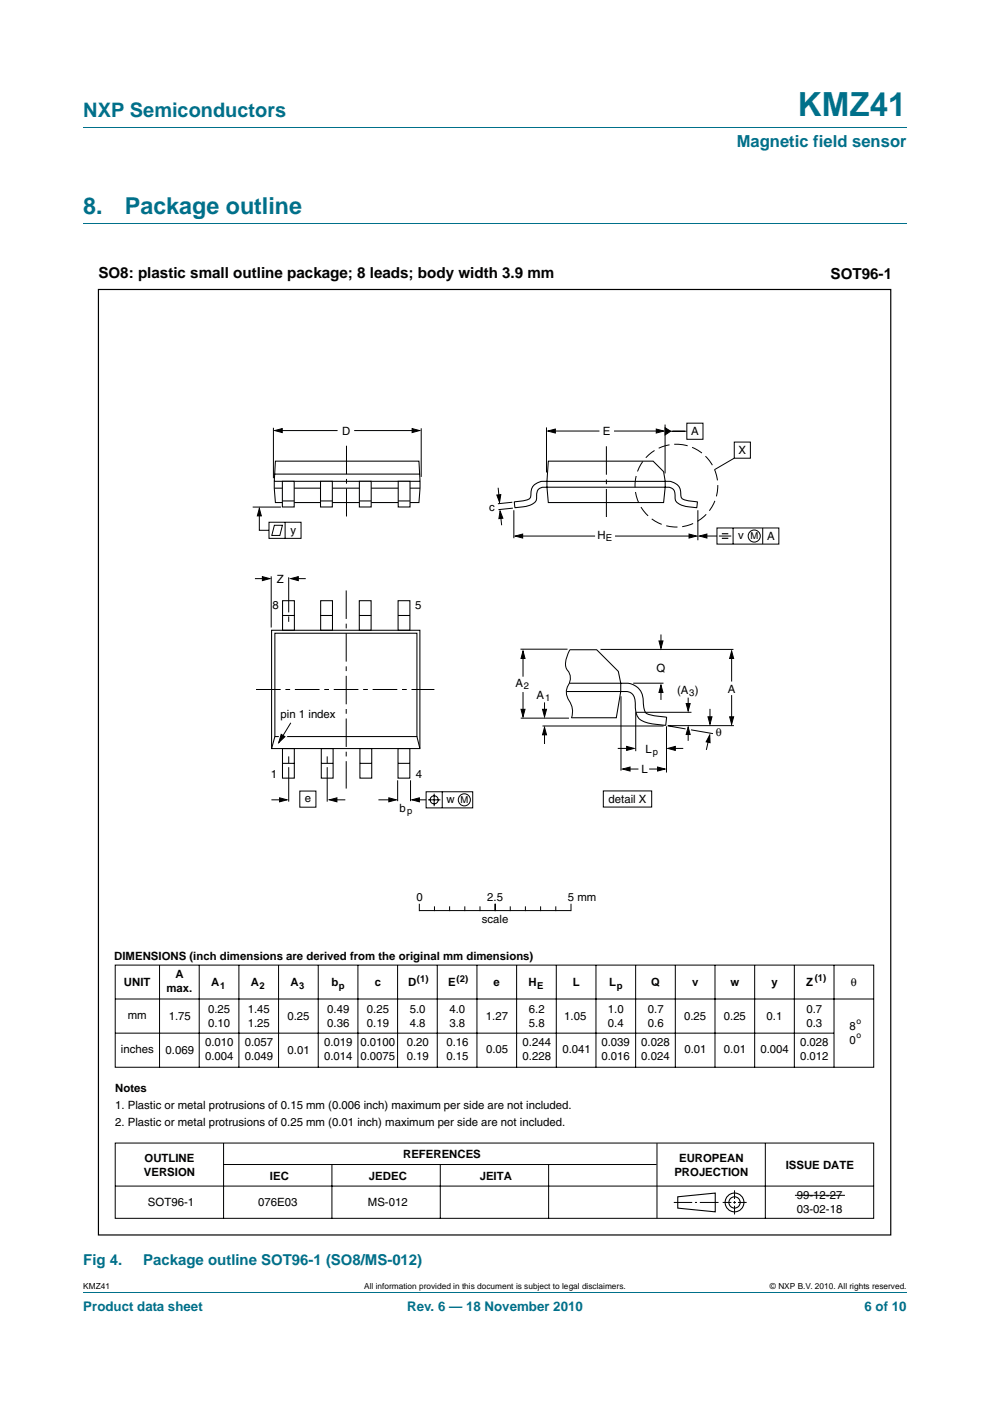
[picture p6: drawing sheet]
<svg xmlns="http://www.w3.org/2000/svg" width="210mm" height="297mm" viewBox="0 0 210 297" stroke-linecap="round" stroke-linejoin="round" font-family="sans-serif">
<path d="M17.7 27h174.6M17.7 47.4h174.6M17.7 273.9h174.6" fill="none" stroke="#00708a" stroke-width=".21"/>
<g fill="none" stroke="#000" stroke-width=".21">
<path d="M58 90.7v10.7M59.2 91.3h12.4M75.1 91.3h13M89.3 90.8v10.3M115.9 90.6v9.6M116.9 91.4h10.2M130.2 91.4h9.8M141.1 90v10.4M141.6 91.4h4.1M145.7 89.7h3.4v3.4h-3.4zM155.7 93.7h3.5v3.4h-3.5zM155.7 97.1l-4.1 2.5"/>
<path d="M105.7 103.4l.2 2.5M106.1 108.9l.3 2.5M108.7 106.5l-3.1 .3M108.8 107.7l-3.1 .4M109 108.2v5.9M110.1 113.7h16.1M130.5 113.7h16.2M148 108.2v6.3M149.2 113.7h2.9M152.1 111.9h13.1v3.5h-13.1zM152.5 113.7h2.6M155.5 111.9v3.5"/>
<path d="M161.8 111.9v3.5M54.1 122.7h2.5M57.5 122.2v10.8M61.2 122.4v7.4M61.2 130.7v1.1M62.3 122.7h2.5M110.4 137.6h10M110.9 138.5v5M120.9 137.8a4.9 4.9 0 0 0-.8 4 3 3 0 0 1 .2 4 3.5 3.5 0 0 0 .7 3.3 4 4 0 0 1 .2 3.1M127.4 137.7h28.2M140.2 134.5v2.3M155.2 138.9v5.6"/>
<path d="M110.4 152.3h10.3M110.9 146.7v4.5M115.1 153.9h25.6M115.5 148.9v2.6M115.5 155.2v2.5M131 158.7h2.3M131.7 147.6v15.8M134.3 144.8h6.4M134.8 151h11.9M134.8 151.1v8.2M140.2 145.9v2.5M141.4 154v9.8"/>
<path d="M141.6 153.9l3.8 .6M141.8 153.8h13.9M142.6 158.7h2.3M146 147.9v1.9M146 155.2v1.9M146.6 154.7l4.6 .8M150.4 156.4l-.6 2.6M150.6 150.3v2.6M155.2 147.4v5.2M57.6 169.6h2.5M61.2 160.4v1.4M61.2 162.7v7.3"/>
<path d="M63.6 167.7h3.4v3.4h-3.4zM69.4 160.4v1.4M69.4 162.7v7.3M70.7 169.6h2.5M80.3 169.6h2.5M84.3 165.4v4.5M87.1 165.4v4.5M88.2 169.6h2.2M90.4 167.9h9.9v3.4h-9.9zM90.8 169.6h2.6M92.1 168.3v2.6M93.8 167.9v3.4"/>
<path d="M128 167.7h10.2v3.4h-10.2zM132.9 163.1h2.5M137.7 163.1h2.6M24.4 204.6h160.9v21.7h-160.9zM24.5 219h152.4M24.5 211.8h160.8M33.8 204.6v21.7M42.3 204.6v21.7M50.7 204.6v21.7M59.1 204.6v21.7M67.5 204.6v21.7M75.9 204.6v21.7"/>
<path d="M84.3 204.6v21.7M92.7 204.6v21.7M101.2 204.6v21.7M109.6 204.6v21.7M118 204.6v21.7M126.4 204.6v21.7M134.8 204.6v21.7M143.2 204.6v21.7M151.7 204.6v21.7M160.1 204.6v21.7M168.5 204.6v21.7M176.9 204.6v21.7"/>
<path d="M24.4 242.3h160.9v16h-160.9zM24.4 251.5h160.9M47.4 242.4v15.9M47.4 246.9h91.9M70.4 246.9v11.4M93.4 246.9v11.4M116.4 246.9v11.4M139.3 242.4v15.9M142.9 254.9h3.9M147.4 254.9h.4M148.4 254.9h4M153.3 254.9h1.8"/>
<path d="M155.5 254.9h.6M155.8 252.4v1.8M155.8 254.7v.5M155.8 255.6v1.9M156.5 254.9h1.9M162.3 242.4v15.9M168.6 253.4h10.6"/>
<circle cx="160" cy="113.7" r="1.28"/>
<circle cx="92.1" cy="169.6" r=".86"/>
<circle cx="98.5" cy="169.6" r="1.28"/>
</g>
<g fill="none" stroke="#000" stroke-width=".23">
<path d="M143.8 253.7l7.9-.7v3.9l-7.9-.8z"/>
<circle cx="155.8" cy="254.9" r="1.99"/>
<circle cx="155.8" cy="254.9" r="1.2"/>
</g>
<g fill="#000" stroke="#000" stroke-width=".21">
<path d="M58.3 91.3l1.6-.4v.8zM87.4 90.9l1.6 .4-1.6 .4zM116.2 91.4l1.6-.4v.8zM139.2 91l1.6 .4-1.6 .4zM141.1 90.7l1.1 .7-1.1 .8zM105.4 105l.8-.1-.2 1.6zM106.1 108.3l.6 1.6-.9 .1zM109.3 113.7l1.6-.5v.9zM146.1 113.2l1.6 .5-1.6 .4zM148.3 113.7l1.6-.5v.9zM55.7 122.3l1.5 .4-1.5 .4zM61.7 122.7l1.6-.4v.8z"/>
<path d="M110.9 138l.5 1.6h-.9zM139.8 135.9h.8l-.4 1.6zM155.2 138l.4 1.6h-.8zM110.5 150.4h.9l-.5 1.6zM115.5 154.2l.4 1.6h-.8zM115.1 150.4h.8l-.4 1.6zM132.9 158.3l1.6 .4-1.6 .4zM140.2 145.2l.4 1.6h-.8zM141.6 158.7l1.6-.4v.8zM146 154.1l.4 1.6h-.9zM145.5 149.2h.9l-.4 1.5zM150.5 155.8l.1 1.7-.8-.2z"/>
<path d="M150.2 152h.8l-.4 1.6zM154.8 152h.8l-.4 1.6zM59.3 169.2l1.6 .4-1.6 .4zM69.9 169.6l1.6-.4v.8zM82.5 169.2l1.6 .4-1.6 .4zM87.4 169.6l1.5-.4v.8zM132 163.1l1.6-.5v.9zM139.5 162.6l1.6 .5-1.6 .4z"/>
</g>
<path d="M153.1 113.2h1.4M153.1 114.1h1.4" fill="none" stroke="#000" stroke-width=".24"/>
<path d="M54.3 146.2h37.8" fill="none" stroke="#000" stroke-width=".21" stroke-dasharray="5.2 1 1 1" stroke-linecap="butt"/>
<path d="M73.5 94.5v15M128.6 94.6v15M73.4 125.2v42" fill="none" stroke="#000" stroke-width=".21" stroke-dasharray="6 1 1 1" stroke-linecap="butt"/>
<circle cx="143.5" cy="103" r="8.8" fill="none" stroke="#000" stroke-width=".21" stroke-dasharray="2.4 1" stroke-linecap="butt"/>
<g fill="none" stroke="#000" stroke-width=".22">
<path d="M58.4 97.8h30.5l.2 4.2-.2 4.6h-30.5l-.2-3.1zM116.3 97.8h22.2l2.3 2.2 .3 2.1-.3 4.5h-24.5l-.3-4.5zM58.2 102h30.9M58.2 103.5h30.9M58.3 100.5h30.7M109.1 106.4h.4a4.7 4.7 0 0 0 3-.8l.1-.4a2.88 2.88 0 0 1 3.4-3.1h25a2.92 2.92 0 0 1 3.3 2 1.74 1.74 0 0 0 .6 1.8l1.1 .3 1.9 .2-.1 1.2h-.2a5.5 5.5 0 0 1-4.3-1.4l-.1-.8a1.71 1.71 0 0 0-2.2-2.1h-25a1.72 1.72 0 0 0-2.2 2.1 1.96 1.96 0 0 1-1.9 1.9l-2.7 .3zM57.6 133.6h31.5v25.1h-31.5zM58.3 134.3h30.1v21.9h-30.1zM59.9 130.5h2.5M59.9 127.4h2.5v6.2h-2.5zM68 130.5h2.5M68 127.4h2.5v6.2h-2.5z"/>
<path d="M76.2 127.4h2.5v6.2h-2.5zM76.2 130.5h2.5M84.4 130.5h2.5M84.4 127.4h2.5v6.2h-2.5zM120.9 137.8h5.7l4.5 4.5 .6 2.6v1.7l-1 5.6h-9.5M58.3 156.2l-.7 2.5M59.9 158.7h2.5v6.3h-2.5zM68.1 158.7h2.6v6.3h-2.6zM76.3 158.7h2.5v6.3h-2.5zM84.4 158.7h2.5v6.3h-2.5zM88.4 156.2l.7 2.5M120.8 144.9h10.8a4 4 0 0 1 4.9 4.4v.6a1.68 1.68 0 0 0 1.8 1.8l3.1 .4-.2 1.6a11.9 11.9 0 0 1-5.4-1.1 3.6 3.6 0 0 1-1-3 2.56 2.56 0 0 0-1.4-2.9l-13.2-.1"/>
<path d="M59.9 161.8h2.5M68.1 161.8h2.6M76.3 161.8h2.5M84.4 161.8h2.5"/>
</g>
<path d="M76.2 102h2.5v5.5h-2.5z" fill="#fff" stroke="#000" stroke-width=".22"/>
<path d="M76.2 106.2h2.5" fill="none" stroke="#000" stroke-width=".22"/>
<path d="M68 102h2.5v5.5h-2.5z" fill="#fff" stroke="#000" stroke-width=".22"/>
<path d="M68 106.2h2.5" fill="none" stroke="#000" stroke-width=".22"/>
<path d="M59.9 102h2.5v5.5h-2.5z" fill="#fff" stroke="#000" stroke-width=".22"/>
<path d="M59.9 106.2h2.5" fill="none" stroke="#000" stroke-width=".22"/>
<path d="M84.5 102h2.5v5.5h-2.5z" fill="#fff" stroke="#000" stroke-width=".22"/>
<path d="M84.4 106.2h2.5" fill="none" stroke="#000" stroke-width=".22"/>
<path d="M55 107.8l.4 1.6h-.8z" fill="#000" stroke="#000" stroke-width=".21"/>
<path d="M53.6 107.5h6M55 108.4v4h2.1M57.1 110.7h6.8v3.4h-6.8zM58.2 111.4h1.7l-.5 2.1h-1.8zM60.5 110.7v3.4" fill="none" stroke="#000" stroke-width=".21"/>
<path d="M59.3 155.2l1.7 .9-2.1 1.8z" fill="#fff"/>
<g fill="none" stroke="#000" stroke-width=".21">
<path d="M61.7 153.2l-2.6 4.2M88.9 191.7v1.4M89 193.1h32M92.2 192.3v.8M95.4 192.3v.8M98.6 192.3v.8M101.8 192.3v.8M105 191.7v1.4M108.2 192.3v.8M111.4 192.3v.8M114.7 192.3v.8M117.9 192.3v.8"/>
<path d="M121.1 191.7v1.4"/>
</g>
<path d="M59.6 155.7l.8 .5-1.3 1.2z" fill="#000" stroke="#000" stroke-width=".21"/>
<path d="M20.9 61.4h168v200.4h-168z" fill="none" stroke="#000" stroke-width=".25"/>
<text font-size="7" fill="#00708a" x="169.2" y="24.6">KMZ41</text>
<g font-size="4.9" fill="#00708a">
<text x="17.7" y="45.4">8.</text>
<text x="26.5" y="45.4">Package outline</text>
</g>
<text font-size="4.2" fill="#00708a" x="17.7" y="24.9">NXP Semiconductors</text>
<text font-size="3.5" fill="#00708a" x="156.3" y="31.1">Magnetic field sensor</text>
<g font-size="3.2">
<text x="20.9" y="59">SO8: plastic small outline package; 8 leads; body width 3.9 mm</text>
<text x="176.2" y="59.1">SOT96-1</text>
</g>
<g font-size="3.2" fill="#00708a">
<text x="17.7" y="268.3">Fig 4.</text>
<text x="30.4" y="268.3">Package outline SOT96-1 (SO8/MS-012)</text>
</g>
<g font-size="2.8" fill="#00708a">
<text x="17.7" y="277.9">Product data sheet</text>
<text x="86.4" y="277.9">Rev. 6 — 18 November 2010</text>
<text x="183.4" y="277.9">6 of 10</text>
</g>
<g font-size="2.4">
<text x="72.6" y="92.1">D</text>
<text x="127.9" y="92.3">E</text>
<text x="146.6" y="92.3">A</text>
<text x="156.6" y="96.3">X</text>
<text x="61.6" y="113.2">y</text>
<text x="103.7" y="108.3">c</text>
<text x="126.8" y="114.3">H</text>
<text x="156.6" y="114.4">v</text>
<text x="162.7" y="114.5">A</text>
<text x="58.7" y="123.5">Z</text>
<text x="57.8" y="129.2">8</text>
<text x="88.1" y="129.1">5</text>
<text x="139.2" y="142.4">Q</text>
<text x="109.3" y="145.6">A</text>
<text x="113.8" y="148.2">A</text>
<text x="143.6" y="147.2">(A )</text>
<text x="154.4" y="146.9">A</text>
<text x="59.5" y="152.2">pin 1 index</text>
<text x="136.9" y="159.7">L</text>
<text x="151.8" y="156.1">θ</text>
<text x="57.5" y="164.9">1</text>
<text x="88.2" y="164.9">4</text>
<text x="136.1" y="164">L</text>
<text x="64.6" y="170.1">e</text>
<text x="84.8" y="172.2">b</text>
<text x="94.7" y="170.3">w</text>
<text x="129.1" y="170.3">detail X</text>
<text x="88.4" y="191">0</text>
<text x="103.4" y="191">2.5</text>
<text x="120.5" y="191">5 mm</text>
<text x="102.2" y="195.8">scale</text>
<text x="24.2" y="203.5">DIMENSIONS (inch dimensions are derived from the original mm dimensions)</text>
<text x="26.3" y="209.1">UNIT</text>
<text x="37.2" y="207.4">A</text>
<text x="44.8" y="209.1">A</text>
<text x="53.2" y="209.1">A</text>
<text x="61.6" y="209.1">A</text>
<text x="70.3" y="209.1">b</text>
<text x="79.5" y="209.1">c</text>
<text x="86.6" y="209.1">D</text>
<text x="95.1" y="209.1">E</text>
<text x="104.7" y="209.1">e</text>
<text x="112.1" y="209.1">H</text>
<text x="121.5" y="209.1">L</text>
<text x="129.2" y="209.1">L</text>
<text x="138.1" y="209.1">Q</text>
<text x="146.8" y="209.1">v</text>
<text x="154.9" y="209.1">w</text>
<text x="163.6" y="209.1">y</text>
<text x="171" y="209.1">Z</text>
<text x="180.5" y="209.1">θ</text>
<text x="35.3" y="210.3">max.</text>
<text x="44.1" y="214.8">0.25</text>
<text x="52.6" y="214.8">1.45</text>
<text x="69.4" y="214.8">0.49</text>
<text x="77.8" y="214.8">0.25</text>
<text x="86.9" y="214.8">5.0</text>
<text x="95.3" y="214.8">4.0</text>
<text x="112.2" y="214.8">6.2</text>
<text x="128.9" y="214.8">1.0</text>
<text x="137.4" y="214.8">0.7</text>
<text x="171" y="214.8">0.7</text>
<text x="27.1" y="216.1">mm</text>
<text x="35.8" y="216.3">1.75</text>
<text x="43.5" y="221.9">0.010</text>
<text x="44.1" y="217.8">0.10</text>
<text x="51.9" y="221.9">0.057</text>
<text x="52.6" y="217.8">1.25</text>
<text x="61" y="216.3">0.25</text>
<text x="68.8" y="221.9">0.019</text>
<text x="69.4" y="217.8">0.36</text>
<text x="76.4" y="221.9">0.0100</text>
<text x="77.8" y="217.8">0.19</text>
<text x="86.3" y="221.9">0.20</text>
<text x="86.9" y="217.8">4.8</text>
<text x="94.7" y="221.9">0.16</text>
<text x="95.3" y="217.8">3.8</text>
<text x="103.1" y="216.2">1.27</text>
<text x="110.9" y="221.9">0.244</text>
<text x="112.2" y="217.8">5.8</text>
<text x="119.7" y="216.2">1.05</text>
<text x="127.6" y="221.9">0.039</text>
<text x="128.9" y="217.8">0.4</text>
<text x="136" y="221.9">0.028</text>
<text x="137.4" y="217.8">0.6</text>
<text x="145.1" y="216.3">0.25</text>
<text x="153.5" y="216.3">0.25</text>
<text x="162.6" y="216.3">0.1</text>
<text x="169.7" y="221.9">0.028</text>
<text x="171" y="217.8">0.3</text>
<text x="180.2" y="218.4">8</text>
<text x="180.2" y="221.3">0</text>
<text x="25.6" y="223.3">inches</text>
<text x="35.1" y="223.4">0.069</text>
<text x="43.5" y="224.8">0.004</text>
<text x="51.9" y="224.8">0.049</text>
<text x="61" y="223.4">0.01</text>
<text x="68.8" y="224.8">0.014</text>
<text x="76.4" y="224.8">0.0075</text>
<text x="86.3" y="224.8">0.19</text>
<text x="94.7" y="224.8">0.15</text>
<text x="103.1" y="223.3">0.05</text>
<text x="110.9" y="224.8">0.228</text>
<text x="119.3" y="223.3">0.041</text>
<text x="127.6" y="224.8">0.016</text>
<text x="136" y="224.8">0.024</text>
<text x="145.2" y="223.3">0.01</text>
<text x="153.6" y="223.3">0.01</text>
<text x="161.3" y="223.3">0.004</text>
<text x="169.7" y="224.8">0.012</text>
<text x="24.4" y="231.5">Notes</text>
<text x="24.4" y="235.1">1. Plastic or metal protrusions of 0.15 mm (0.006 inch) maximum per side are not included.</text>
<text x="24.4" y="238.8">2. Plastic or metal protrusions of 0.25 mm (0.01 inch) maximum per side are not included.</text>
<text x="85.5" y="245.6">REFERENCES</text>
<text x="30.5" y="249.2">VERSION</text>
<text x="30.7" y="246.3">OUTLINE</text>
<text x="57.2" y="250.2">IEC</text>
<text x="78.3" y="250.2">JEDEC</text>
<text x="101.7" y="250.2">JEITA</text>
<text x="143" y="249.2">PROJECTION</text>
<text x="144" y="246.3">EUROPEAN</text>
<text x="166.7" y="247.8">ISSUE DATE</text>
<text x="31.4" y="255.8">SOT96-1</text>
<text x="54.8" y="255.8">076E03</text>
<text x="78" y="255.8">MS-012</text>
<text x="169" y="254.3">99-12-27</text>
<text x="169" y="257.2">03-02-18</text>
</g>
<g font-size="2">
<text x="128.5" y="114.7">E</text>
<text x="159.2" y="114.4">M</text>
<text x="111.1" y="146.1">2</text>
<text x="115.6" y="148.7">1</text>
<text x="146.2" y="147.6">3</text>
<text x="138.5" y="160.2">p</text>
<text x="86.3" y="172.7">p</text>
<text x="97.7" y="170.3">M</text>
<text x="46.7" y="209.6">1</text>
<text x="55.1" y="209.6">2</text>
<text x="63.5" y="209.6">3</text>
<text x="71.9" y="209.6">p</text>
<text x="88.4" y="208.2">(1)</text>
<text x="96.9" y="208.2">(2)</text>
<text x="113.9" y="209.6">E</text>
<text x="130.8" y="209.6">p</text>
<text x="172.8" y="208.1">(1)</text>
</g>
<g font-size="1.8">
<text x="181.7" y="217.2">o</text>
<text x="181.7" y="220.1">o</text>
<text x="17.7" y="273.3">KMZ41</text>
<text x="77.3" y="273.3">All information provided in this document is subject to legal disclaimers.</text>
<text x="163.3" y="273.3">© NXP B.V. 2010. All rights reserved.</text>
</g>
</svg>
